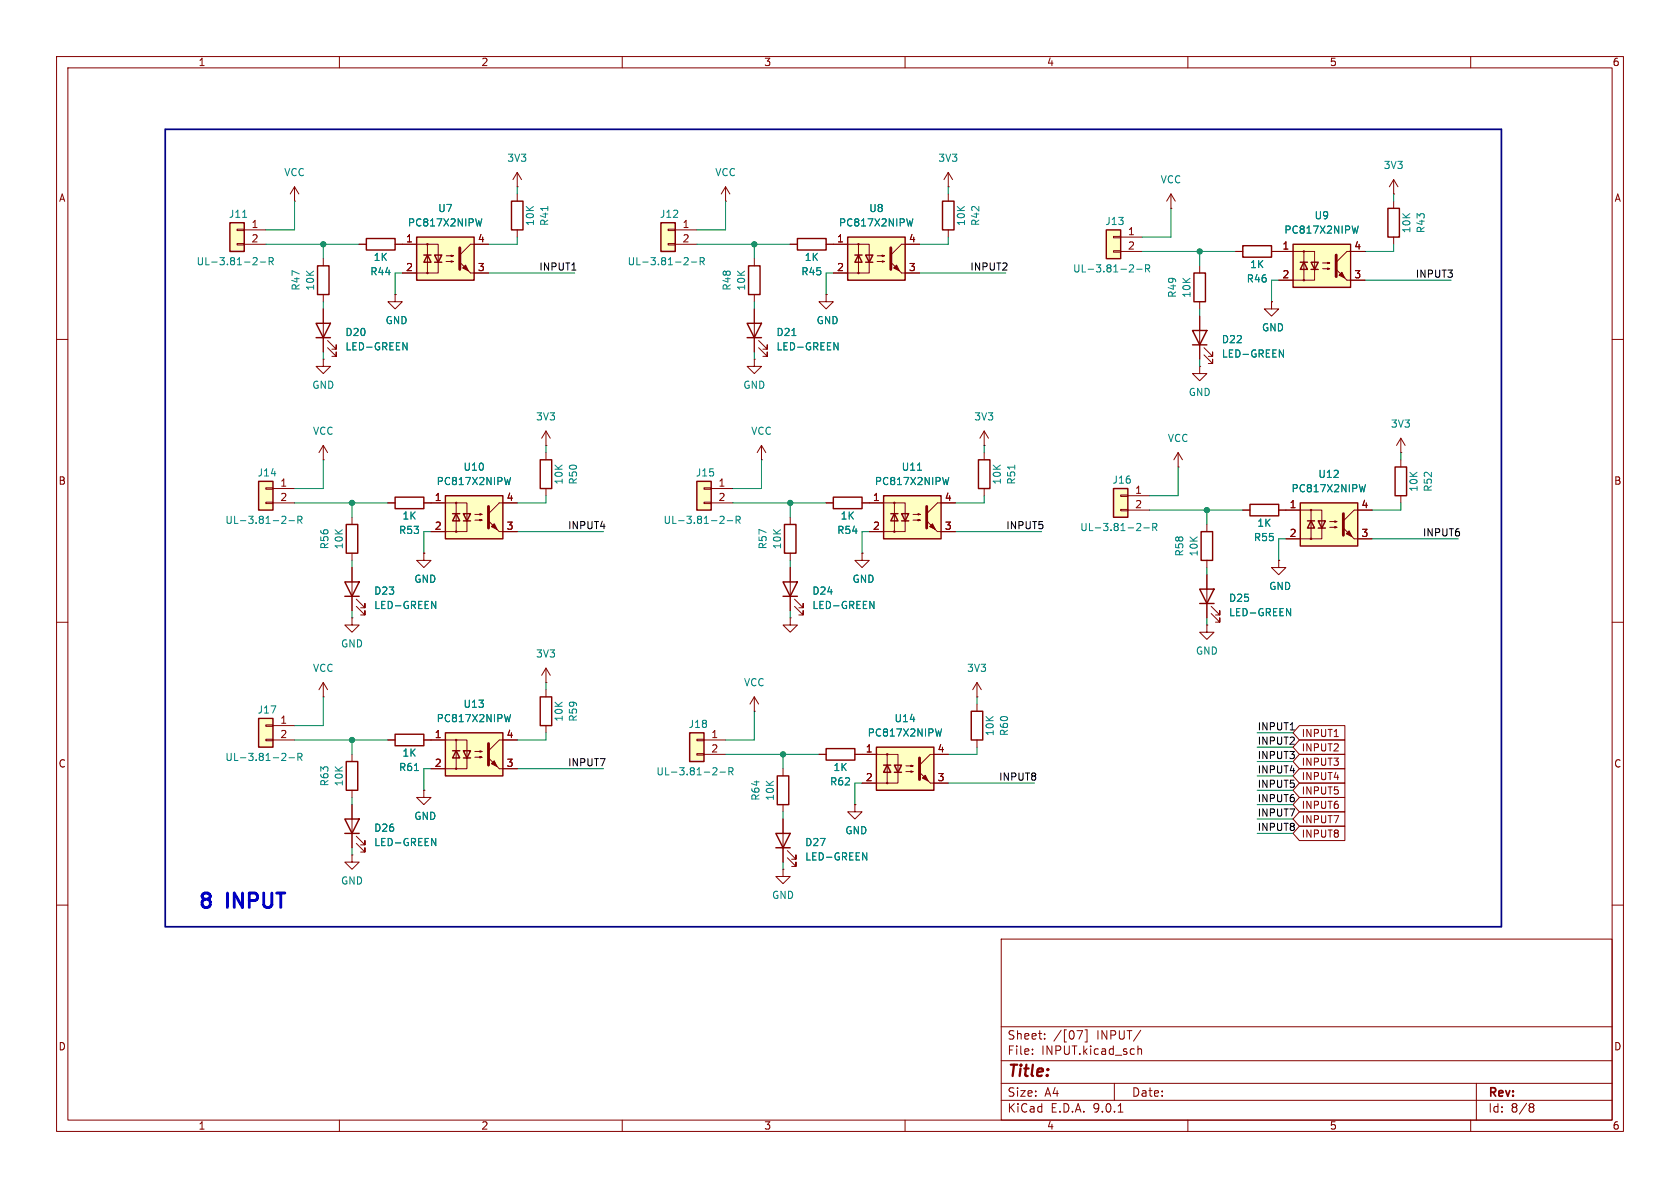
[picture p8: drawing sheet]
<svg xmlns="http://www.w3.org/2000/svg" width="297mm" height="210mm" viewBox="0 0 297 210" stroke-linecap="round" stroke-linejoin="round" font-family="sans-serif">
<path d="M0 0h297v210h-297z" fill="#fff" stroke="#fff" stroke-width=".18"/>
<g fill="none" stroke="#840000" stroke-width=".18">
<path d="M10 10h277v190h-277zM12 12h273v186h-273zM60 10v2M110 10v2M160 10v2M210 10v2M260 10v2M224.8 53.3v1.3h1.3l-1.3 1.3-1.3-1.3h1.3M224.8 53.3h.1M10 60h2M285 60h2M10 110h2"/>
<path d="M285 110h2M68.6 130.8h1.2M74.9 139.7v1.3h1.3l-1.3 1.2-1.2-1.2h1.2M74.9 139.7h.1M74.9 130.8h1.3M10 160h2M177 166h108v32h-108zM285 160h2M60 198v2M110 198v2M160 198v2M177 194.5h108"/>
<path d="M177 191.5h108M177 187.5h108M177 181.5h108M182.5 186.3v.1M182.5 185.5v.1M184.7 183.6v.1M184.7 182.8v.1M190.4 182.2h1l-.7 1.5M191.8 182.1h.4v2.1h-.4M197 191.5v3M197.7 196.6h.8M201.2 184.9v1.5"/>
<path d="M201.2 185.5l.2-.1 .3 .1 .1 .9M201.7 182.1l-1.3 2M210 198v2M260 198v2M261 191.5v6.5M270.6 195.1l.4 .1 .2 .2-.3 .3M270.6 195.7h.3M270.9 195.7l.2 .2 .1 .4-.2 .2-.4 .1"/>
</g>
<path d="M69.8 129.8h5.1v2h-5.1z" fill="none" stroke="#840000" stroke-width=".25"/>
<path d="M73.3 136.2h.7" fill="none" stroke="#008484" stroke-width=".18"/>
<path d="M78.7 87.6h10.2v7.7h-10.2z" fill="#ffffc2"/>
<path d="M78.7 87.6h10.2v7.7h-10.2zM80 90.8h1.3M80.6 90.8l.7 1.3h-1.3zM81.9 90.8h1.3l-.7 1.3zM81.9 92.1h1.3M61.2 134.6h2v5.1h-2zM61 144.8h2.5l-1.3 2.5zM61 147.3h2.5" fill="none" stroke="#840000" stroke-width=".25"/>
<g fill="none" stroke="#840000" stroke-width=".18">
<path d="M74.9 97.8v1.3h1.3l-1.3 1.2-1.2-1.2h1.2M74.9 97.8h.1M76.2 88.9h6.3v5.1h-6.3M80.6 88.9v5.1M83.9 90.9h1.3l-.4 .2v-.3l.4 .1M83.9 91.9h1.3l-.4 .2v-.3l.4 .1M88.3 94h3.1M91.4 88.9h-3.1l-1.9 1.9M62.2 109.2v1.3h1.3l-1.3 1.3-1.2-1.3h1.2M62.2 109.2h.1M57.1 123.2h.1M57.1 120.7l-.7 1.2"/>
<path d="M57.1 120.7l.8 1.2M57.1 120.7v2.5M62.2 133.4v1.2M62.2 139.7v1.3M62.2 151.1v1.3h1.3l-1.3 1.3-1.2-1.3h1.2M62.2 151.1h.1M62.2 142.2v7.7M63 149.1l1.5 1.5v-.7v.7h-.7M63 147.8l1.5 1.6v-.8v.8h-.7"/>
<circle cx="80.6" cy="88.9" r=".13"/>
<circle cx="80.6" cy="94" r=".13"/>
</g>
<path d="M86.4 89.5v3.8" fill="none" stroke="#840000" stroke-width=".51"/>
<g fill="#840000" stroke="#840000" stroke-width=".18">
<path d="M86.9 93.1l.5-.5 .5 1z"/>
<path d="M86.4 92.1l1.9 1.9z"/>
</g>
<path d="M90.3 84.4l-.3 1.3-.3-.9M76.3 148.2l.7 1.3v-1.3" fill="none" stroke="#008484" stroke-width=".18"/>
<path d="M45.7 127h2.6v5.1h-2.6z" fill="#ffffc2"/>
<path d="M61.2 92.7h2v5.1h-2zM61 102.9h2.5l-1.3 2.5zM61 105.4h2.5M45.7 127h2.6v5.1h-2.6z" fill="none" stroke="#840000" stroke-width=".25"/>
<path d="M62.2 91.4v1.3M62.2 97.8v1.3M62.2 100.3v7.7M63 107.2l1.5 1.5v-.7v.7h-.7M63 105.9l1.5 1.5v-.7v.7h-.7M47 128.1h1.3v.3h-1.3zM47 130.7h1.3v.2h-1.3zM48.3 128.3h3.8M48.3 130.8h3.8" fill="none" stroke="#840000" stroke-width=".18"/>
<path d="M76.3 106.3l.7 1.3v-1.3M50 133.2h.4l.1 .3-.7 .9h.7M51.1 134h1M52.7 133.8h.6l.1-.2-.1-.3-.6-.1v1.2M53 133.8l.4 .6" fill="none" stroke="#008484" stroke-width=".18"/>
<path d="M78.7 129.5h10.2v7.7h-10.2z" fill="#ffffc2"/>
<path d="M69.8 87.9h5.1v2h-5.1zM78.7 129.5h10.2v7.7h-10.2zM80 132.7h1.3M80.6 132.7l.7 1.3h-1.3zM81.9 132.7h1.3l-.7 1.3zM81.9 134h1.3" fill="none" stroke="#840000" stroke-width=".25"/>
<g fill="none" stroke="#840000" stroke-width=".18">
<path d="M91.4 33h.1M91.4 30.5l-.7 1.3M91.4 30.5l.8 1.3M91.4 30.5v2.5M68.6 88.9h1.2M74.9 88.9h1.3M76.2 130.8h6.3v5.1h-6.3M80.6 130.8v5.1M83.9 132.8h1.3l-.4 .2v-.3l.4 .1M83.9 133.9h1.3l-.4 .1v-.3l.4 .2M88.3 135.9h3.1M91.4 130.8h-3.1l-1.9 1.9"/>
<circle cx="80.6" cy="130.8" r=".13"/>
<circle cx="80.6" cy="135.9" r=".13"/>
</g>
<path d="M86.4 131.4v3.9" fill="none" stroke="#840000" stroke-width=".51"/>
<g fill="#840000" stroke="#840000" stroke-width=".18">
<path d="M86.9 135l.5-.5 .5 1z"/>
<path d="M86.4 134l1.9 1.9z"/>
</g>
<path d="M90.3 126.3l-.3 1.3-.3-.9" fill="none" stroke="#008484" stroke-width=".18"/>
<path d="M40.6 39.4h2.6v5.1h-2.6z" fill="#ffffc2"/>
<path d="M40.6 39.4h2.6v5.1h-2.6zM138.7 92.7h2v5.1h-2zM147.3 87.9h5.1v2h-5.1zM138.4 102.9h2.6l-1.3 2.5zM138.4 105.4h2.6" fill="none" stroke="#840000" stroke-width=".25"/>
<g fill="none" stroke="#840000" stroke-width=".18">
<path d="M41.9 40.5h1.3v.3h-1.3zM41.9 43.1h1.3v.2h-1.3zM43.2 40.6h3.8M43.2 43.2h3.8M139.7 91.4v1.3M139.7 97.8v1.3M146 88.9h1.3M152.4 97.8v1.3h1.3l-1.3 1.2-1.3-1.2h1.3M152.4 97.8h.1M152.4 88.9h1.3M139.7 109.2v1.3h1.3l-1.3 1.3-1.3-1.3h1.3M139.7 109.2h.1"/>
<path d="M139.7 100.3v7.7M140.5 107.2l1.5 1.5v-.7v.7h-.8M140.5 105.9l1.5 1.5v-.7v.7h-.8"/>
</g>
<path d="M42.9 38.4h.7M44.9 45.5l.4 .1 .2 .3-.8 .9h.8M46 46.3h1M47.6 46.2l.6-.1 .1-.1-.1-.3-.6-.2v1.3M47.9 46.2l.4 .6M153.8 106.3l.7 1.3v-1.3" fill="none" stroke="#008484" stroke-width=".18"/>
<path d="M156.2 87.6h10.2v7.7h-10.2z" fill="#ffffc2"/>
<path d="M156.2 87.6h10.2v7.7h-10.2zM157.5 90.8h1.2M158.1 90.8l.6 1.3h-1.2zM159.4 90.8h1.3l-.7 1.3zM159.4 92.1h1.3" fill="none" stroke="#840000" stroke-width=".25"/>
<g fill="none" stroke="#840000" stroke-width=".18">
<path d="M52.1 35.6h.1M52.1 33l-.8 1.3M52.1 33l.7 1.3M52.1 33v2.6M153.7 88.9h6.3v5.1h-6.3M158.1 88.9v5.1M161.4 90.9h1.3l-.4 .2v-.3l.4 .1M161.4 91.9h1.3l-.4 .2v-.3l.4 .1M165.7 94h3.2M168.9 88.9h-3.2l-1.9 1.9"/>
<circle cx="158.1" cy="88.9" r=".13"/>
<circle cx="158.1" cy="94" r=".13"/>
</g>
<path d="M163.8 89.5v3.8" fill="none" stroke="#840000" stroke-width=".51"/>
<g fill="#840000" stroke="#840000" stroke-width=".18">
<path d="M164.3 93.1l.5-.5 .6 1z"/>
<path d="M163.8 92.1l1.9 1.9z"/>
</g>
<path d="M162.2 83.1h.7M167.7 84.4l-.3 1.3-.2-.9" fill="none" stroke="#008484" stroke-width=".18"/>
<path d="M228.6 43.2h10.2v7.6h-10.2z" fill="#ffffc2"/>
<path d="M228.6 43.2h10.2v7.6h-10.2zM229.9 46.4h1.2M230.5 46.4l.6 1.2h-1.2zM231.8 46.4h1.2l-.6 1.2zM231.8 47.6h1.2M246.6 82.6h2.1v5h-2.1z" fill="none" stroke="#840000" stroke-width=".25"/>
<g fill="none" stroke="#840000" stroke-width=".18">
<path d="M226.1 44.5h6.3v5h-6.3M230.5 44.5v5M233.8 46.5h1.3l-.4 .1v-.2l.4 .1M233.8 47.5h1.3l-.4 .1v-.2l.4 .1M238.1 49.5h3.2M241.3 44.5h-3.2l-1.9 1.9M247.6 77.5v2.5M247.6 77.5l-.7 1.2M247.6 77.5l.8 1.2M226.1 99.1v1.2h1.2l-1.2 1.3-1.3-1.3h1.3M226.1 99.1h.1M247.6 80h.1"/>
<path d="M247.6 81.3v1.3M247.6 87.6v1.3M138.4 153.7v1.2h1.3l-1.3 1.3-1.2-1.3h1.2M138.4 153.7h.1"/>
<circle cx="230.5" cy="44.5" r=".13"/>
<circle cx="230.5" cy="49.5" r=".13"/>
</g>
<path d="M236.2 45.1v3.8" fill="none" stroke="#840000" stroke-width=".51"/>
<g fill="#840000" stroke="#840000" stroke-width=".18">
<path d="M236.7 48.6l.5-.5 .5 1z"/>
<path d="M236.2 47.6l1.9 1.9z"/>
</g>
<path d="M240.1 39.9l-.3 1.3-.2-.9" fill="none" stroke="#008484" stroke-width=".18"/>
<path d="M229.9 88.9h10.1v7.6h-10.1z" fill="#ffffc2"/>
<path d="M229.9 88.9h10.1v7.6h-10.1zM231.1 92.1h1.3M231.8 92.1l.6 1.2h-1.3zM233 92.1h1.3l-.6 1.2zM233 93.3h1.3M137.4 137.2h2v5h-2zM137.2 147.3h2.5l-1.3 2.6zM137.2 149.9h2.5" fill="none" stroke="#840000" stroke-width=".25"/>
<g fill="none" stroke="#840000" stroke-width=".18">
<path d="M227.3 90.2h6.4v5.1h-6.4M231.8 90.2v5.1M235.1 92.2h1.2l-.3 .1v-.2l.3 .1M235.1 93.2h1.2l-.3 .1v-.2l.3 .1M239.4 95.3h3.2M242.6 90.2h-3.2l-1.9 1.9M133.3 125.7h.1M133.3 123.2l-.7 1.3M133.3 123.2l.8 1.3M133.3 123.2v2.5M138.4 135.9v1.3M138.4 142.2v1.3"/>
<path d="M138.4 144.8v7.6M139.2 151.6l1.5 1.6v-.8v.8h-.7M139.2 150.4l1.5 1.5v-.8v.8h-.7"/>
<circle cx="231.8" cy="90.2" r=".13"/>
<circle cx="231.8" cy="95.3" r=".13"/>
</g>
<path d="M237.5 90.8v3.8" fill="none" stroke="#840000" stroke-width=".51"/>
<g fill="#840000" stroke="#840000" stroke-width=".18">
<path d="M238.5 93.9l.5 1-1-.5z"/>
<path d="M237.5 93.3l1.9 2z"/>
</g>
<path d="M241.4 85.7l-.3 1.2-.3-.9M152.5 150.8l.7 1.2v-1.2" fill="none" stroke="#008484" stroke-width=".18"/>
<path d="M121.9 129.5h2.6v5.1h-2.6z" fill="#ffffc2"/>
<path d="M95.5 123.2h2v5.1h-2zM121.9 129.5h2.6v5.1h-2.6zM146 132.3h5.1v2.1h-5.1z" fill="none" stroke="#840000" stroke-width=".25"/>
<g fill="none" stroke="#840000" stroke-width=".18">
<path d="M96.5 118.1l-.7 1.3M96.5 118.1l.8 1.3M96.5 118.1v2.6M96.5 120.7h.1M96.5 121.9v1.3M96.5 128.3v1.2M123.2 130.7h1.3v.2h-1.3zM123.2 133.2h1.3v.3h-1.3zM124.5 130.8h3.8M124.5 133.4h3.8M144.8 133.4h1.2M151.1 133.4h1.3"/>
<path d="M151.1 142.2v1.3h1.3l-1.3 1.3-1.2-1.3h1.2M151.1 142.2h.1"/>
</g>
<path d="M126.2 135.7l.4 .1 .1 .3-.7 .9h.7M127.3 136.5h1M128.9 136.4l.6-.1 .1-.2-.1-.3-.6-.1v1.3M129.2 136.4l.4 .6" fill="none" stroke="#008484" stroke-width=".18"/>
<path d="M154.9 132.1h10.2v7.6h-10.2z" fill="#ffffc2"/>
<path d="M212.3 94h2.1v5.1h-2.1zM154.9 132.1h10.2v7.6h-10.2zM156.2 135.3h1.3M156.8 135.3l.7 1.2h-1.3zM158.1 135.3h1.3l-.7 1.2zM158.1 136.5h1.3M171.7 125.7h2v5.1h-2z" fill="none" stroke="#840000" stroke-width=".25"/>
<g fill="none" stroke="#840000" stroke-width=".18">
<path d="M213.4 92.7v1.3M213.4 99.1v1.2M213.4 110.5v1.3h1.2l-1.2 1.2-1.3-1.2h1.3M213.4 110.5h.1M152.4 133.4h6.3v5h-6.3M156.8 133.4v5M160.1 135.4h1.3l-.4 .1v-.2l.4 .1M160.1 136.4h1.3l-.4 .1v-.2l.4 .1M164.5 138.4h3.1M167.6 133.4h-3.1l-1.9 1.9M172.7 123.2h.1M172.7 120.7v2.5"/>
<path d="M172.7 124.5v1.2M172.7 130.8v1.3M172.7 120.7l-.7 1.2M172.7 120.7l.8 1.2"/>
<circle cx="156.8" cy="133.4" r=".13"/>
<circle cx="156.8" cy="138.4" r=".13"/>
</g>
<path d="M162.6 134v3.8" fill="none" stroke="#840000" stroke-width=".51"/>
<g fill="#840000" stroke="#840000" stroke-width=".18">
<path d="M163.1 137.5l.5-.5 .5 1z"/>
<path d="M162.6 136.5l1.9 1.9z"/>
</g>
<path d="M166.5 128.8l-.3 1.3-.3-.9" fill="none" stroke="#008484" stroke-width=".18"/>
<path d="M196.8 86.4h2.6v5h-2.6z" fill="#ffffc2"/>
<path d="M166.6 35.6h2.1v5h-2.1zM245.4 36.8h2v5.1h-2zM210.8 58.4h2.6l-1.3 2.6zM211.1 48.3h2v5h-2zM210.8 61h2.6M196.8 86.4h2.6v5h-2.6zM221 89.2h5.1v2h-5.1zM212.1 104.1h2.5l-1.2 2.6zM212.1 106.7h2.5" fill="none" stroke="#840000" stroke-width=".25"/>
<g fill="none" stroke="#840000" stroke-width=".18">
<path d="M167.6 34.3v1.3M246.4 34.3h.1M246.4 31.8l-.8 1.2M246.4 31.8l.7 1.2M246.4 31.8v2.5M246.4 35.6v1.2M167.6 40.6v1.3M212.1 47v1.3M212.1 53.3v1.3M212.1 55.9v7.6M246.4 41.9v1.3M212.9 62.7l1.5 1.6v-.8v.8h-.8"/>
<path d="M212.9 61.5l1.5 1.5v-.8v.8h-.8M198.1 87.5h1.3v.3h-1.3zM198.1 90h1.3v.3h-1.3zM199.4 87.6h3.8M199.4 90.2h3.8M219.7 90.2h1.3M226.1 90.2h1.2M213.4 101.6v7.6M214.1 108.5l1.5 1.5v-.8v.8h-.7M214.1 107.2l1.5 1.5v-.7v.7h-.7"/>
</g>
<path d="M226.2 61.9l.7 1.2v-1.2M201.1 92.5l.5 .1 .1 .3-.8 .9h.8M202.2 93.3h1M203.8 93.2l.6-.1 .1-.1v-.4l-.7-.1v1.3M204.1 93.2l.4 .6M227.4 107.6l.8 1.2v-1.2" fill="none" stroke="#008484" stroke-width=".18"/>
<path d="M195.6 40.6h2.5v5.1h-2.5z" fill="#ffffc2"/>
<path d="M55.9 57.2h2.5l-1.3 2.5zM55.9 59.7h2.5M132.3 47h2.1v5.1h-2.1zM195.6 40.6h2.5v5.1h-2.5zM219.7 43.4h5.1v2.1h-5.1zM95.5 81.3h2v5.1h-2z" fill="none" stroke="#840000" stroke-width=".25"/>
<g fill="none" stroke="#840000" stroke-width=".18">
<path d="M57.1 54.6v7.6M69.8 52.1v1.2h1.3l-1.3 1.3-1.2-1.3h1.2M69.8 52.1h.1M133.3 45.7v1.3M133.3 52.1v1.2M196.8 41.8h1.3v.2h-1.3zM196.8 44.3h1.3v.3h-1.3zM198.1 41.9h3.8M198.1 44.5h3.8M218.4 44.5h1.3M224.8 44.5h1.3M57.9 61.5l1.5 1.5v-.8v.8h-.7"/>
<path d="M57.9 60.2l1.5 1.5v-.7v.7h-.7M96.5 78.7h.1M96.5 76.2l-.7 1.3M96.5 76.2l.8 1.3M96.5 76.2v2.5M133.3 63.5v1.3h1.3l-1.3 1.2-1.2-1.2h1.2M133.3 63.5h.1M134.6 78.7l-.7 1.3M134.6 78.7l.8 1.3M134.6 78.7v2.6M96.5 80v1.3M96.5 86.4v1.2"/>
<path d="M134.6 81.3h.1"/>
</g>
<path d="M199.9 46.8l.4 .1 .1 .3-.8 .9h.8M201 47.6h.9M202.5 47.5l.6-.1 .1-.2v-.3l-.7-.1v1.3M202.8 47.5l.4 .6M71.2 60.6l.8 1.3v-1.3" fill="none" stroke="#008484" stroke-width=".18"/>
<path d="M123.2 85.1h2.5v5.1h-2.5z" fill="#ffffc2"/>
<path d="M123.2 85.1h2.5v5.1h-2.5z" fill="none" stroke="#840000" stroke-width=".25"/>
<g fill="none" stroke="#840000" stroke-width=".18">
<path d="M167.6 33h.1M167.6 30.5l-.7 1.3M167.6 30.5l.8 1.3M167.6 30.5v2.5M207 36.8h.1M207 34.3l-.8 1.3M207 34.3l.8 1.3M207 34.3v2.5M146 52.1v1.2h1.3l-1.3 1.3-1.2-1.3h1.2M146 52.1h.1M124.5 86.2h1.2v.3h-1.2zM124.5 88.8h1.2v.2h-1.2z"/>
<path d="M125.7 86.4h3.8M125.7 88.9h3.8"/>
</g>
<path d="M127.5 91.3h.4l.1 .3-.8 .9h.8M128.6 92h.9M130.1 91.9h.6l.2-.2-.1-.3-.7-.1v1.2M130.4 91.9l.5 .6" fill="none" stroke="#008484" stroke-width=".18"/>
<path d="M149.9 41.9h10.1v7.6h-10.1z" fill="#ffffc2"/>
<path d="M141 42.2h5v2h-5zM149.9 41.9h10.1v7.6h-10.1zM151.1 45.1h1.3M151.8 45.1l.6 1.3h-1.3zM153 45.1h1.3l-.6 1.3zM153 46.4h1.3" fill="none" stroke="#840000" stroke-width=".25"/>
<g fill="none" stroke="#840000" stroke-width=".18">
<path d="M139.7 43.2h1.3M146 43.2h7.7v5.1h-6.4M151.8 43.2v5.1M155.1 45.2h1.2l-.3 .1v-.2l.3 .1M155.1 46.2h1.2l-.3 .2v-.3l.3 .1M159.4 48.3h3.2M162.6 43.2h-3.2l-1.9 1.9"/>
<circle cx="151.8" cy="43.2" r=".13"/>
<circle cx="151.8" cy="48.3" r=".13"/>
</g>
<path d="M157.5 43.8v3.8" fill="none" stroke="#840000" stroke-width=".51"/>
<g fill="#840000" stroke="#840000" stroke-width=".18">
<path d="M158 47.4l.5-.5 .5 1z"/>
<path d="M157.5 46.4l1.9 1.9z"/>
</g>
<path d="M161.4 38.7l-.3 1.2-.3-.9" fill="none" stroke="#008484" stroke-width=".18"/>
<path d="M45.7 85.1h2.6v5.1h-2.6z" fill="#ffffc2"/>
<path d="M45.7 85.1h2.6v5.1h-2.6z" fill="none" stroke="#840000" stroke-width=".25"/>
<path d="M47 86.2h1.3v.3h-1.3zM47 88.8h1.3v.2h-1.3zM48.3 86.4h3.8M48.3 88.9h3.8" fill="none" stroke="#840000" stroke-width=".18"/>
<path d="M50 91.3h.4l.1 .3-.7 .9h.7M51.1 92h1M52.7 91.9h.6l.1-.2-.1-.3-.6-.1v1.2M53 91.9l.4 .6" fill="none" stroke="#008484" stroke-width=".18"/>
<path d="M73.7 41.9h10.1v7.6h-10.1z" fill="#ffffc2"/>
<path d="M90.4 35.6h2.1v5h-2.1zM64.8 42.2h5v2h-5zM73.7 41.9h10.1v7.6h-10.1zM74.9 45.1h1.3M75.6 45.1l.6 1.3h-1.3zM76.8 45.1h1.3l-.6 1.3zM76.8 46.4h1.3M132.1 57.2h2.5l-1.3 2.5zM132.1 59.7h2.5" fill="none" stroke="#840000" stroke-width=".25"/>
<g fill="none" stroke="#840000" stroke-width=".18">
<path d="M91.4 34.3v1.3M128.3 35.6h.1M128.3 33l-.8 1.3M128.3 33l.7 1.3M128.3 33v2.6M63.5 43.2h1.3M69.8 43.2h7.7v5.1h-6.4M75.6 43.2v5.1M78.9 45.2h1.2l-.3 .1v-.2l.3 .1M78.9 46.2h1.2l-.3 .2v-.3l.3 .1M83.2 48.3h3.2M86.4 43.2h-3.2l-1.9 1.9"/>
<path d="M91.4 40.6v1.3M133.3 54.6v7.6M57.1 63.5v1.3h1.3l-1.3 1.2-1.2-1.2h1.2M57.1 63.5h.1M57.1 78.7l-.7 1.3M57.1 78.7l.8 1.3M57.1 78.7v2.6M134.1 61.5l1.5 1.5v-.8v.8h-.7M134.1 60.2l1.5 1.5v-.7v.7h-.7M57.1 81.3h.1"/>
<circle cx="75.6" cy="43.2" r=".13"/>
<circle cx="75.6" cy="48.3" r=".13"/>
</g>
<path d="M81.3 43.8v3.8" fill="none" stroke="#840000" stroke-width=".51"/>
<g fill="#840000" stroke="#840000" stroke-width=".18">
<path d="M82.3 46.9l.5 1-1-.5z"/>
<path d="M81.3 46.4l1.9 1.9z"/>
</g>
<path d="M85.2 38.7l-.3 1.2-.3-.9M96.8 36.5v.7M140 59.3h.7M147.4 60.6l.8 1.3v-1.3" fill="none" stroke="#008484" stroke-width=".18"/>
<path d="M116.8 39.4h2.6v5.1h-2.6z" fill="#ffffc2"/>
<path d="M116.8 39.4h2.6v5.1h-2.6zM56.1 47h2.1v5.1h-2.1zM173 81.3h2v5.1h-2z" fill="none" stroke="#840000" stroke-width=".25"/>
<g fill="none" stroke="#840000" stroke-width=".18">
<path d="M57.1 45.7v1.3M57.1 52.1v1.2M57.1 54.6v2.6M57.1 59.7v2.5M63.5 43.2h1.3M69.8 52.1h.1M69.8 43.2h3.9M71.1 48.3h2.6M83.8 43.2h2.6M83.8 48.3h2.6M118.1 40.5h1.3v.3h-1.3zM118.1 43.1h1.3v.2h-1.3z"/>
<path d="M119.4 40.6h3.8M119.4 43.2h3.8M133.3 54.6v2.6M133.3 59.7v2.5M139.7 43.2h1.3M146 52.1h.1M146 43.2h3.9M147.3 48.3h2.6M160 43.2h2.6M160 48.3h2.6M212.1 55.9v2.5M218.4 44.5h1.3"/>
<path d="M224.8 53.3h.1M224.8 44.5h3.8M226.1 49.5h2.5M238.8 44.5h2.5M238.8 49.5h2.5M174 78.7h.1M174 76.2v2.5M174 76.2l-.8 1.3M174 76.2l.8 1.3M212.1 64.8v1.2h1.3l-1.3 1.3-1.3-1.3h1.3M212.1 64.8h.1M212.1 61v2.5"/>
<path d="M68.6 88.9h1.2M74.9 97.8h.1M74.9 88.9h3.8M76.2 94h2.5M88.9 88.9h2.5M88.9 94h2.5M146 88.9h1.3M152.4 97.8h.1M152.4 88.9h3.8M153.7 94h2.5M166.4 88.9h2.5M166.4 94h2.5"/>
<path d="M174 80v1.3M174 86.4v1.2M208.3 82.6h.1M208.3 80l-.8 1.3M208.3 80l.7 1.3M208.3 80v2.6M219.7 90.2h1.3M226.1 99.1h.1M226.1 90.2h3.8M227.3 95.3h2.6M240 90.2h2.6M240 95.3h2.6"/>
<path d="M62.2 100.3v2.6M62.2 105.4v2.6M139.7 100.3v2.6M139.7 105.4v2.6M213.4 101.6v2.5M213.4 106.7v2.5M68.6 130.8h1.2M74.9 139.7h.1M74.9 130.8h3.8M76.2 135.9h2.5M88.9 130.8h2.5M88.9 135.9h2.5"/>
<path d="M144.8 133.4h1.2M151.1 133.4h3.8M152.4 138.4h2.5M165.1 133.4h2.5M165.1 138.4h2.5M229.7 133.3h8.1v2.6h-8.1l-1.1-1.3zM229.7 138.4h8.1v2.6h-8.1l-1.1-1.3zM229.7 135.9h8.1v2.5h-8.1l-1.1-1.2zM229.7 128.3h8.1v2.5h-8.1l-1.1-1.3zM229.7 130.8h8.1v2.6h-8.1l-1.1-1.3zM235.9 130.2h.7M62.2 142.2v2.6"/>
<path d="M62.2 147.3v2.6M138.4 144.8v2.5M138.4 149.9v2.5M151.1 142.2h.1M229.7 146h8.1v2.6h-8.1l-1.1-1.3zM229.7 143.5h8.1v2.6h-8.1l-1.1-1.3zM229.7 141h8.1v2.5h-8.1l-1.1-1.3z"/>
</g>
<g fill="none" stroke="#008484" stroke-width=".18">
<path d="M85.2 38.7l-.3 1.2-.3-.9M161.4 38.7l-.3 1.2-.3-.9M240.1 39.9l-.3 1.3-.2-.9M121.1 45.5l.4 .1 .2 .3-.8 .9h.8M122.2 46.3h1M123.8 46.2l.6-.1 .1-.1-.1-.3-.6-.2v1.3M124.1 46.2l.4 .6M140 59.3h.7M71.2 60.6l.8 1.3v-1.3M147.4 60.6l.8 1.3v-1.3M226.2 61.9l.7 1.2v-1.2M90.3 84.4l-.3 1.3-.3-.9"/>
<path d="M162.2 83.1h.7M167.7 84.4l-.3 1.3-.2-.9M179.4 82.2v.7M241.4 85.7l-.3 1.2-.3-.9M76.3 106.3l.7 1.3v-1.3M153.8 106.3l.7 1.3v-1.3M227.4 107.6l.8 1.2v-1.2M73.3 136.2h.7M90.3 126.3l-.3 1.3-.3-.9M166.5 128.8l-.3 1.3-.3-.9M76.3 148.2l.7 1.3v-1.3M152.5 150.8l.7 1.2v-1.2"/>
</g>
<path d="M101.1 47.7h.7M228.1 129h.7" fill="none" stroke="#000" stroke-width=".18"/>
<path d="M29.2 22.9h236.2v140.9h-236.2z" fill="none" stroke="#000084" stroke-width=".3"/>
<g fill="none" stroke="#008400" stroke-width=".18">
<path d="M52.1 35.6v5h-5.1M91.4 33v1.3M128.3 35.6v5h-5.1M167.6 33v1.3M207 36.8v5.1h-5.1M246.4 34.3v1.3M47 43.2h16.5M57.1 43.2v2.5M57.1 53.3v1.3M71.1 48.3h-1.3v3.8M86.4 48.3h15.2M91.4 41.9v1.3h-5"/>
<path d="M123.2 43.2h16.5M133.3 43.2v2.5M133.3 53.3v1.3M147.3 48.3h-1.3v3.8M162.6 48.3h15.2M167.6 41.9v1.3h-5M201.9 44.5h16.5M212.1 44.5v2.5M212.1 54.6v1.3M226.1 49.5h-1.3v3.8M241.3 49.5h15.2M246.4 43.2v1.3h-5.1"/>
<path d="M57.1 62.2v1.3M96.5 78.7v1.3M133.3 62.2v1.3M174 78.7v1.3M212.1 63.5v1.3M52.1 88.9h16.5M57.1 81.3v5.1h-5M62.2 88.9v2.5M62.2 99.1v1.2M76.2 94h-1.3v3.8M91.4 94h15.3M96.5 87.6v1.3h-5.1"/>
<path d="M129.5 88.9h16.5M134.6 81.3v5.1h-5.1M139.7 88.9v2.5M139.7 99.1v1.2M153.7 94h-1.3v3.8M168.9 94h15.2M174 87.6v1.3h-5.1M203.2 90.2h16.5M208.3 82.6v5h-5.1M213.4 90.2v2.5M227.3 95.3h-1.2v3.8M242.6 95.3h15.2"/>
<path d="M247.6 80v1.3M247.6 88.9v1.3h-5M62.2 108v1.2M139.7 108v1.2M213.4 100.3v1.3M213.4 109.2v1.3M52.1 130.8h16.5M57.1 123.2v5.1h-5M62.2 130.8v2.6M76.2 135.9h-1.3v3.8M91.4 135.9h15.3M96.5 129.5v1.3h-5.1"/>
<path d="M96.5 120.7v1.2M128.3 133.4h16.5M133.3 125.7v5.1h-5M138.4 133.4v2.5M152.4 138.4h-1.3v3.8M167.6 138.4h15.3M172.7 132.1v1.3h-5.1M172.7 123.2v1.3M222.2 137.2h6.4M222.2 129.5h6.4M222.2 134.6h6.4M222.2 132.1h6.4"/>
<path d="M222.2 139.7h6.4M62.2 141v1.2M62.2 149.9v1.2M138.4 143.5v1.3M138.4 152.4v1.3M222.2 144.8h6.4M222.2 142.2h6.4M222.2 147.3h6.4"/>
</g>
<g fill="#008400" stroke="#008400" stroke-width=".18">
<circle cx="212.1" cy="44.5" r=".46"/>
<circle cx="213.4" cy="90.2" r=".46"/>
<circle cx="62.2" cy="88.9" r=".46"/>
<circle cx="62.2" cy="130.8" r=".46"/>
<circle cx="133.3" cy="43.2" r=".46"/>
<circle cx="138.4" cy="133.4" r=".46"/>
<circle cx="139.7" cy="88.9" r=".46"/>
<circle cx="57.1" cy="43.2" r=".46"/>
</g>
<g font-size="3.5" fill="#0000c2">
<text x="34.7" y="161.3">8</text>
<text x="40.1" y="161.3">INPUT</text>
</g>
<text font-size="2.8" fill="#840000" x="178" y="190.9">Title:</text>
<g font-size="2.1" fill="#840000">
<text x="178" y="184">Sheet:</text>
<text x="186.2" y="184">/[07]</text>
<text x="194" y="184">INPUT/</text>
<text x="178" y="186.7">File:</text>
<text x="184.1" y="186.7">INPUT.kicad_sch</text>
<text x="178" y="196.9">KiCad</text>
<text x="178" y="194.1">Size:</text>
<text x="184.7" y="194.1">A4</text>
<text x="185.7" y="196.9">E.D.A.</text>
<text x="193.3" y="196.9">9.0.1</text>
<text x="200" y="194.1">Date:</text>
<text x="263" y="194.3">Rev:</text>
<text x="263" y="196.9">Id:</text>
<text x="267.1" y="196.9">8/8</text>
</g>
<g font-size="1.8" fill="#840000">
<text x="35" y="11.9">1</text>
<text x="85" y="11.9">2</text>
<text x="135" y="11.9">3</text>
<text x="185" y="11.9">4</text>
<text x="235" y="11.9">5</text>
<text x="285" y="11.9">6</text>
<text x="10.3" y="35.9">A</text>
<text x="285.3" y="35.9">A</text>
<text x="44.4" y="40.4">1</text>
<text x="120.6" y="40.4">1</text>
<text x="199.3" y="41.7">1</text>
<text x="44.4" y="42.9">2</text>
<text x="71.7" y="42.9">1</text>
<text x="84.4" y="42.9">4</text>
<text x="120.6" y="42.9">2</text>
<text x="147.9" y="42.9">1</text>
<text x="160.6" y="42.9">4</text>
<text x="199.3" y="44.2">2</text>
<text x="226.6" y="44.2">1</text>
<text x="239.3" y="44.2">4</text>
<text x="71.7" y="48">2</text>
<text x="84.4" y="48">3</text>
<text x="147.9" y="48">2</text>
<text x="160.6" y="48">3</text>
<text x="226.6" y="49.3">2</text>
<text x="239.3" y="49.3">3</text>
<text x="10.3" y="85.9">B</text>
<text x="49.5" y="86.1">1</text>
<text x="49.5" y="88.6">2</text>
<text x="76.8" y="88.6">1</text>
<text x="89.5" y="88.6">4</text>
<text x="126.9" y="86.1">1</text>
<text x="126.9" y="88.6">2</text>
<text x="154.2" y="88.6">1</text>
<text x="166.9" y="88.6">4</text>
<text x="200.6" y="87.4">1</text>
<text x="200.6" y="89.9">2</text>
<text x="227.9" y="89.9">1</text>
<text x="240.6" y="89.9">4</text>
<text x="285.3" y="85.9">B</text>
<text x="76.8" y="93.7">2</text>
<text x="89.5" y="93.7">3</text>
<text x="154.2" y="93.7">2</text>
<text x="166.9" y="93.7">3</text>
<text x="227.9" y="95">2</text>
<text x="240.6" y="95">3</text>
<text x="49.5" y="128">1</text>
<text x="49.5" y="130.6">2</text>
<text x="76.8" y="130.6">1</text>
<text x="89.5" y="130.6">4</text>
<text x="125.7" y="130.6">1</text>
<text x="230" y="130.5">INPUT1</text>
<text x="10.3" y="135.9">C</text>
<text x="76.8" y="135.6">2</text>
<text x="89.5" y="135.6">3</text>
<text x="125.7" y="133.1">2</text>
<text x="153" y="133.1">1</text>
<text x="165.7" y="133.1">4</text>
<text x="230" y="135.6">INPUT3</text>
<text x="230" y="133">INPUT2</text>
<text x="285.3" y="135.9">C</text>
<text x="153" y="138.2">2</text>
<text x="165.7" y="138.2">3</text>
<text x="230" y="140.7">INPUT5</text>
<text x="230" y="138.1">INPUT4</text>
<text x="230" y="143.2">INPUT6</text>
<text x="230" y="148.3">INPUT8</text>
<text x="230" y="145.7">INPUT7</text>
<text x="10.3" y="185.9">D</text>
<text x="285.3" y="185.9">D</text>
<text x="35" y="199.9">1</text>
<text x="85" y="199.9">2</text>
<text x="135" y="199.9">3</text>
<text x="185" y="199.9">4</text>
<text x="235" y="199.9">5</text>
<text x="285" y="199.9">6</text>
</g>
<g font-size="1.8" fill="#008484">
<text x="89.6" y="28.8">3V3</text>
<text x="165.8" y="28.8">3V3</text>
<text x="50.2" y="31.3">VCC</text>
<text x="126.4" y="31.3">VCC</text>
<text x="205.1" y="32.6">VCC</text>
<text x="244.5" y="30.1">3V3</text>
<text x="40.4" y="38.7">J11</text>
<text x="72" y="40.2">PC817X2NIPW</text>
<text x="77.4" y="37.7">U7</text>
<text x="94.6" y="40" transform="rotate(-90 94.6 40)">10K</text>
<text x="97.1" y="40" transform="rotate(-90 97.1 40)">R41</text>
<text x="116.6" y="38.7">J12</text>
<text x="148.2" y="40.2">PC817X2NIPW</text>
<text x="153.6" y="37.7">U8</text>
<text x="170.8" y="40" transform="rotate(-90 170.8 40)">10K</text>
<text x="173.3" y="40" transform="rotate(-90 173.3 40)">R42</text>
<text x="195.3" y="40">J13</text>
<text x="227" y="41.5">PC817X2NIPW</text>
<text x="232.3" y="39">U9</text>
<text x="249.5" y="41.3" transform="rotate(-90 249.5 41.3)">10K</text>
<text x="252.1" y="41.3" transform="rotate(-90 252.1 41.3)">R43</text>
<text x="34.7" y="47.1">UL-3.81-2-R</text>
<text x="66" y="46.3">1K</text>
<text x="110.9" y="47.1">UL-3.81-2-R</text>
<text x="142.2" y="46.3">1K</text>
<text x="220.9" y="47.6">1K</text>
<text x="53.2" y="51.5" transform="rotate(-90 53.2 51.5)">R47</text>
<text x="55.7" y="51.5" transform="rotate(-90 55.7 51.5)">10K</text>
<text x="65.4" y="48.9">R44</text>
<text x="129.4" y="51.5" transform="rotate(-90 129.4 51.5)">R48</text>
<text x="131.9" y="51.5" transform="rotate(-90 131.9 51.5)">10K</text>
<text x="141.6" y="48.9">R45</text>
<text x="189.6" y="48.4">UL-3.81-2-R</text>
<text x="208.1" y="52.7" transform="rotate(-90 208.1 52.7)">R49</text>
<text x="210.7" y="52.7" transform="rotate(-90 210.7 52.7)">10K</text>
<text x="220.3" y="50.1">R46</text>
<text x="61" y="59.6">D20</text>
<text x="68.1" y="57.5">GND</text>
<text x="137.2" y="59.6">D21</text>
<text x="144.3" y="57.5">GND</text>
<text x="223" y="58.8">GND</text>
<text x="61" y="62.1">LED-GREEN</text>
<text x="137.2" y="62.1">LED-GREEN</text>
<text x="215.9" y="60.9">D22</text>
<text x="215.9" y="63.4">LED-GREEN</text>
<text x="55.1" y="68.9">GND</text>
<text x="131.3" y="68.9">GND</text>
<text x="210.1" y="70.2">GND</text>
<text x="55.2" y="77.1">VCC</text>
<text x="94.7" y="74.5">3V3</text>
<text x="132.7" y="77.1">VCC</text>
<text x="172.1" y="74.5">3V3</text>
<text x="245.8" y="75.8">3V3</text>
<text x="81.8" y="83.4">U10</text>
<text x="159.3" y="83.4">U11</text>
<text x="206.4" y="78.3">VCC</text>
<text x="45.4" y="84.4">J14</text>
<text x="77.1" y="86">PC817X2NIPW</text>
<text x="99.7" y="85.8" transform="rotate(-90 99.7 85.8)">10K</text>
<text x="102.2" y="85.8" transform="rotate(-90 102.2 85.8)">R50</text>
<text x="122.9" y="84.4">J15</text>
<text x="154.6" y="86">PC817X2NIPW</text>
<text x="177.1" y="85.8" transform="rotate(-90 177.1 85.8)">10K</text>
<text x="179.7" y="85.8" transform="rotate(-90 179.7 85.8)">R51</text>
<text x="196.6" y="85.7">J16</text>
<text x="228.2" y="87.2">PC817X2NIPW</text>
<text x="233" y="84.7">U12</text>
<text x="250.8" y="87" transform="rotate(-90 250.8 87)">10K</text>
<text x="253.3" y="87" transform="rotate(-90 253.3 87)">R52</text>
<text x="39.7" y="92.8">UL-3.81-2-R</text>
<text x="70.4" y="94.6">R53</text>
<text x="71" y="92">1K</text>
<text x="117.2" y="92.8">UL-3.81-2-R</text>
<text x="147.9" y="94.6">R54</text>
<text x="148.5" y="92">1K</text>
<text x="190.9" y="94.1">UL-3.81-2-R</text>
<text x="221.6" y="95.9">R55</text>
<text x="222.2" y="93.3">1K</text>
<text x="58.3" y="97.2" transform="rotate(-90 58.3 97.2)">R56</text>
<text x="60.8" y="97.2" transform="rotate(-90 60.8 97.2)">10K</text>
<text x="135.7" y="97.2" transform="rotate(-90 135.7 97.2)">R57</text>
<text x="138.3" y="97.2" transform="rotate(-90 138.3 97.2)">10K</text>
<text x="209.4" y="98.5" transform="rotate(-90 209.4 98.5)">R58</text>
<text x="211.9" y="98.5" transform="rotate(-90 211.9 98.5)">10K</text>
<text x="66" y="105.3">D23</text>
<text x="66" y="107.9">LED-GREEN</text>
<text x="73.1" y="103.2">GND</text>
<text x="143.5" y="105.3">D24</text>
<text x="143.5" y="107.9">LED-GREEN</text>
<text x="150.6" y="103.2">GND</text>
<text x="217.2" y="106.6">D25</text>
<text x="224.3" y="104.5">GND</text>
<text x="217.2" y="109.1">LED-GREEN</text>
<text x="55.2" y="119">VCC</text>
<text x="60.2" y="114.7">GND</text>
<text x="94.7" y="116.4">3V3</text>
<text x="170.9" y="119">3V3</text>
<text x="211.3" y="115.9">GND</text>
<text x="81.8" y="125.3">U13</text>
<text x="131.4" y="121.5">VCC</text>
<text x="45.4" y="126.3">J17</text>
<text x="77.1" y="127.9">PC817X2NIPW</text>
<text x="99.7" y="127.7" transform="rotate(-90 99.7 127.7)">10K</text>
<text x="102.2" y="127.7" transform="rotate(-90 102.2 127.7)">R59</text>
<text x="121.6" y="128.9">J18</text>
<text x="153.3" y="130.4">PC817X2NIPW</text>
<text x="158" y="127.9">U14</text>
<text x="175.9" y="130.2" transform="rotate(-90 175.9 130.2)">10K</text>
<text x="178.4" y="130.2" transform="rotate(-90 178.4 130.2)">R60</text>
<text x="39.7" y="134.7">UL-3.81-2-R</text>
<text x="70.4" y="136.5">R61</text>
<text x="71" y="134">1K</text>
<text x="115.9" y="137.3">UL-3.81-2-R</text>
<text x="147.2" y="136.5">1K</text>
<text x="58.3" y="139.1" transform="rotate(-90 58.3 139.1)">R63</text>
<text x="60.8" y="139.1" transform="rotate(-90 60.8 139.1)">10K</text>
<text x="134.5" y="141.6" transform="rotate(-90 134.5 141.6)">R64</text>
<text x="137" y="141.6" transform="rotate(-90 137 141.6)">10K</text>
<text x="146.6" y="139">R62</text>
<text x="66" y="147.2">D26</text>
<text x="66" y="149.8">LED-GREEN</text>
<text x="73.1" y="145.1">GND</text>
<text x="142.2" y="149.8">D27</text>
<text x="149.3" y="147.7">GND</text>
<text x="142.2" y="152.3">LED-GREEN</text>
<text x="60.2" y="156.6">GND</text>
<text x="136.4" y="159.1">GND</text>
</g>
<g font-size="1.8">
<text x="95.2" y="47.9">INPUT1</text>
<text x="171.4" y="47.9">INPUT2</text>
<text x="250.2" y="49.2">INPUT3</text>
<text x="100.3" y="93.6">INPUT4</text>
<text x="177.8" y="93.6">INPUT5</text>
<text x="251.5" y="94.9">INPUT6</text>
<text x="222.2" y="131.7">INPUT2</text>
<text x="222.2" y="129.2">INPUT1</text>
<text x="100.3" y="135.5">INPUT7</text>
<text x="222.2" y="136.8">INPUT4</text>
<text x="222.2" y="134.3">INPUT3</text>
<text x="176.5" y="138.1">INPUT8</text>
<text x="222.2" y="139.4">INPUT5</text>
<text x="222.2" y="141.9">INPUT6</text>
<text x="222.2" y="147">INPUT8</text>
<text x="222.2" y="144.4">INPUT7</text>
</g>
</svg>
